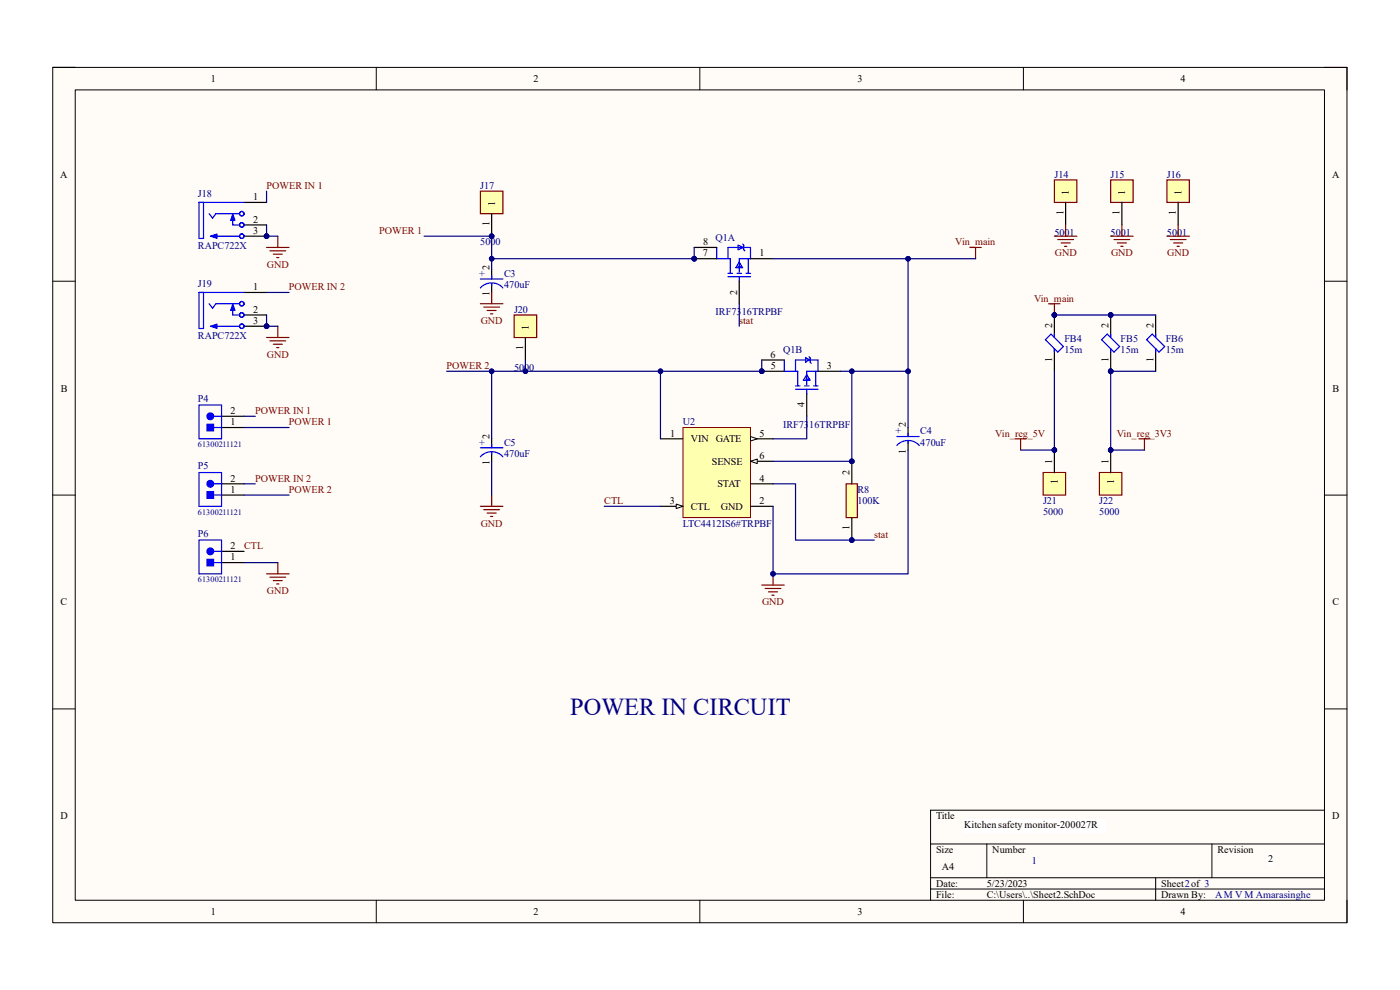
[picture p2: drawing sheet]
<svg xmlns="http://www.w3.org/2000/svg" width="297mm" height="210mm" viewBox="0 0 297 210" stroke-linecap="round" stroke-linejoin="round" font-family="sans-serif">
<path d="M11.2 14.3h274.6v181.4h-274.6z" fill-rule="evenodd" fill="#fffcf8"/>
<path d="M11.2 14.3h274.6v181.4h-274.6z" fill="none" stroke="#000" stroke-width=".21"/>
<path d="M16 19.1h265v171.9h-265z" fill-rule="evenodd" fill="#fffcf8"/>
<g fill="none" stroke="#000" stroke-width=".21">
<path d="M11.2 14.3h4.8M16 19.1h265v171.9h-265zM79.8 14.3v4.8M148.5 14.3v4.8M217.1 14.3v4.8M281 14.3h4.8v4.8M11.2 59.7h4.8M281 59.7h4.8M11.2 105h4.8M281 105h4.8M11.2 150.4h4.8M281 150.4h4.8"/>
<path d="M197.4 179h83.6M209.4 179v7.2M257.1 179v7.2M281 171.9h-83.6v19.1M79.8 191v4.7M148.5 191v4.7M197.4 186.2h83.6M197.4 188.6h83.6M217.1 191v4.7M245.2 186.2v4.8M285.8 191v4.7"/>
</g>
<path d="M144.9 90.7h14.3v19.1h-14.3z" fill-rule="evenodd" fill="#ffffb0"/>
<path d="M144.9 90.7h14.3v19.1h-14.3z" fill="none" stroke="#800000" stroke-width=".21"/>
<path d="M140.1 93.1h4.8M140.1 107.4h4.8M159.2 107.4h4.8" fill="none" stroke="#000" stroke-width=".25"/>
<path d="M143.5 106.9l1.4 .5-1.4 .5z" fill="#f8fcff"/>
<path d="M143.5 106.9l1.4 .5-1.4 .5z" fill="none" stroke="#000" stroke-width=".21"/>
<path d="M159.2 93.1h4.8M159.2 102.6h4.8" fill="none" stroke="#000" stroke-width=".25"/>
<path d="M159.2 92.6l1.4 .5-1.4 .5z" fill="#f8fcff"/>
<path d="M159.2 92.6l1.4 .5-1.4 .5z" fill="none" stroke="#000" stroke-width=".21"/>
<path d="M159.2 97.9h4.8" fill="none" stroke="#000" stroke-width=".25"/>
<path d="M159.2 97.9l1.4-.5v.9z" fill="#f8fcff"/>
<path d="M159.2 97.9l1.4-.5v.9z" fill="none" stroke="#000" stroke-width=".21"/>
<circle cx="147.3" cy="54.9" r=".48" fill="#000080"/>
<circle cx="147.3" cy="54.9" r=".48" fill="none" stroke="#000080" stroke-width=".21"/>
<g fill="none" stroke="#00f" stroke-width=".25">
<path d="M152.1 52.5v2.4h2.8v3.1M154.4 58.7h4.8M154.4 58h1M156.4 58h.9M156.6 56.6h.7M156.6 52.5h-2.2v2.4M156.6 52l1.2 .5-1.2 .5zM156.8 58.7v1M156.8 55.6l.7 1.2h-1.4zM156.8 52.5h.5M157.5 51.8l.3 .2v1l.2 .2M157.8 52.5h1.4v2.4h-2.4v2.8"/>
<path d="M158.3 58h.9M158.7 54.9v3.1"/>
</g>
<path d="M147.3 54.9h4.8M156.8 59.7v4.7M159.2 54.9h4.8" fill="none" stroke="#000" stroke-width=".25"/>
<circle cx="147.3" cy="54.9" r=".48" fill="#000080"/>
<circle cx="147.3" cy="54.9" r=".48" fill="none" stroke="#000080" stroke-width=".21"/>
<path d="M147.3 52.5h4.8" fill="none" stroke="#000" stroke-width=".25"/>
<circle cx="161.6" cy="78.8" r=".48" fill="#000080"/>
<circle cx="161.6" cy="78.8" r=".48" fill="none" stroke="#000080" stroke-width=".21"/>
<path d="M166.4 76.4v2.4h2.8v3.1M171.2 79.5l.7 1.2h-1.5zM171.6 76.4l-.7 .4v-.9l1 .5h-3.1v2.4M171.6 75.7l.3 .2v.9l.2 .3M172.1 76.4h1.4v2.4h-2.3v2.8M173.1 78.8v3.1M168.8 81.9h.9M168.8 82.6h4.7M170.7 81.9h.9M170.9 80.4h.7M171.2 82.6v.9M172.6 81.9h.9" fill="none" stroke="#00f" stroke-width=".25"/>
<path d="M161.6 78.8h4.8M173.5 78.8h4.8M171.2 83.5v4.8" fill="none" stroke="#000" stroke-width=".25"/>
<circle cx="161.6" cy="78.8" r=".48" fill="#000080"/>
<circle cx="161.6" cy="78.8" r=".48" fill="none" stroke="#000080" stroke-width=".21"/>
<path d="M161.6 76.4h4.8" fill="none" stroke="#000" stroke-width=".25"/>
<circle cx="180.7" cy="114.6" r=".48" fill="#000080"/>
<circle cx="180.7" cy="114.6" r=".48" fill="none" stroke="#000080" stroke-width=".21"/>
<circle cx="180.7" cy="97.9" r=".48" fill="#000080"/>
<circle cx="180.7" cy="97.9" r=".48" fill="none" stroke="#000080" stroke-width=".21"/>
<path d="M179.5 102.6h2.4v7.2h-2.4z" fill-rule="evenodd" fill="#ffffb0"/>
<path d="M179.5 102.6h2.4v7.2h-2.4z" fill="none" stroke="#800000" stroke-width=".25"/>
<path d="M180.7 109.8v4.8" fill="none" stroke="#000" stroke-width=".25"/>
<circle cx="180.7" cy="114.6" r=".48" fill="#000080"/>
<circle cx="180.7" cy="114.6" r=".48" fill="none" stroke="#000080" stroke-width=".21"/>
<path d="M180.7 97.9v4.7" fill="none" stroke="#000" stroke-width=".25"/>
<circle cx="180.7" cy="97.9" r=".48" fill="#000080"/>
<circle cx="180.7" cy="97.9" r=".48" fill="none" stroke="#000080" stroke-width=".21"/>
<circle cx="56.5" cy="50.1" r=".48" fill="#000080"/>
<circle cx="56.5" cy="50.1" r=".48" fill="none" stroke="#000080" stroke-width=".21"/>
<path d="M51.8 42.9h4.7M51.8 50.1h4.7" fill="none" stroke="#000" stroke-width=".25"/>
<circle cx="56.5" cy="50.1" r=".48" fill="#000080"/>
<circle cx="56.5" cy="50.1" r=".48" fill="none" stroke="#000080" stroke-width=".21"/>
<path d="M51.8 47.7h4.7" fill="none" stroke="#000" stroke-width=".25"/>
<g fill="none" stroke="#00f" stroke-width=".25">
<path d="M43.2 42.9v7.7h-1v-7.7h9.6M44.4 45.3l.7 1 .7-1h5M45.8 50.1h5"/>
<circle cx="51.3" cy="50.1" r=".48"/>
<circle cx="51.3" cy="45.3" r=".48"/>
<circle cx="51.3" cy="47.7" r=".48"/>
</g>
<path d="M49.4 45.3l.5 1.5h-1z" fill="#00f"/>
<path d="M49.4 45.3l.5 1.5h-1z" fill="none" stroke="#00f" stroke-width=".21"/>
<path d="M49.4 46v1.7h1.4" fill="none" stroke="#00f" stroke-width=".25"/>
<path d="M44.6 50.1l1.4-.5v1z" fill="#00f"/>
<path d="M44.6 50.1l1.4-.5v1z" fill="none" stroke="#00f" stroke-width=".21"/>
<circle cx="56.5" cy="69.2" r=".48" fill="#000080"/>
<circle cx="56.5" cy="69.2" r=".48" fill="none" stroke="#000080" stroke-width=".21"/>
<path d="M51.8 62h4.7M51.8 69.2h4.7" fill="none" stroke="#000" stroke-width=".25"/>
<circle cx="56.5" cy="69.2" r=".48" fill="#000080"/>
<circle cx="56.5" cy="69.2" r=".48" fill="none" stroke="#000080" stroke-width=".21"/>
<path d="M51.8 66.8h4.7" fill="none" stroke="#000" stroke-width=".25"/>
<g fill="none" stroke="#00f" stroke-width=".25">
<path d="M43.2 62v7.7h-1v-7.7h9.6M44.4 64.4l.7 1 .7-1h5M45.8 69.2h5"/>
<circle cx="51.3" cy="69.2" r=".48"/>
<circle cx="51.3" cy="64.4" r=".48"/>
<circle cx="51.3" cy="66.8" r=".48"/>
</g>
<path d="M49.4 64.4l.5 1.5h-1z" fill="#00f"/>
<path d="M49.4 64.4l.5 1.5h-1z" fill="none" stroke="#00f" stroke-width=".21"/>
<path d="M49.4 65.1v1.7h1.4" fill="none" stroke="#00f" stroke-width=".25"/>
<path d="M44.6 69.2l1.4-.5v1z" fill="#00f"/>
<path d="M44.6 69.2l1.4-.5v1z" fill="none" stroke="#00f" stroke-width=".21"/>
<path d="M101.9 107.4h4.8M102.6 108.1h3.4M103.3 108.8h2M104.1 109.6h.4M104.3 105v2.4M161.6 124.1h4.8M162.3 124.8h3.4M163 125.6h1.9M163.8 126.3h.4M164 121.7v2.4" fill="none" stroke="#800000" stroke-width=".25"/>
<circle cx="164" cy="121.7" r=".48" fill="#000080"/>
<circle cx="164" cy="121.7" r=".48" fill="none" stroke="#000080" stroke-width=".21"/>
<g fill="none" stroke="#800000" stroke-width=".25">
<path d="M56.5 52.5h4.8M57.3 53.2h3.3M58 53.9h1.9M58.7 54.6h.5M58.9 50.1v2.4M56.5 71.6h4.8M57.3 72.3h3.3M58 73h1.9M58.7 73.7h.5M58.9 69.2v2.4M222.5 64.4h2.4M223.7 64.4v2.4"/>
<path d="M58.9 119.3v2.4M56.6 121.7h4.7M57.3 122.4h3.3M58 123.2h1.9M58.7 123.9h.5"/>
</g>
<circle cx="223.7" cy="66.8" r=".48" fill="#000080"/>
<circle cx="223.7" cy="66.8" r=".48" fill="none" stroke="#000080" stroke-width=".21"/>
<circle cx="223.7" cy="66.8" r=".48" fill="#000080"/>
<circle cx="223.7" cy="66.8" r=".48" fill="none" stroke="#000080" stroke-width=".21"/>
<path d="M223.7 66.8v4.8M223.7 74v4.8" fill="none" stroke="#000" stroke-width=".25"/>
<circle cx="223.7" cy="66.8" r=".48" fill="#000080"/>
<circle cx="223.7" cy="66.8" r=".48" fill="none" stroke="#000080" stroke-width=".21"/>
<path d="M223 70.9l2.6 2.6-1.2 1.2-2.6-2.6zM223.7 70.9v.7M223.7 74v.7" fill="none" stroke="#00f" stroke-width=".25"/>
<path d="M215.3 93.1h2.4M216.5 93.1v2.4" fill="none" stroke="#800000" stroke-width=".25"/>
<circle cx="235.6" cy="78.8" r=".48" fill="#000080"/>
<circle cx="235.6" cy="78.8" r=".48" fill="none" stroke="#000080" stroke-width=".21"/>
<circle cx="235.6" cy="66.8" r=".48" fill="#000080"/>
<circle cx="235.6" cy="66.8" r=".48" fill="none" stroke="#000080" stroke-width=".21"/>
<path d="M235.6 74v4.8" fill="none" stroke="#000" stroke-width=".25"/>
<circle cx="235.6" cy="78.8" r=".48" fill="#000080"/>
<circle cx="235.6" cy="78.8" r=".48" fill="none" stroke="#000080" stroke-width=".21"/>
<path d="M235.6 66.8v4.8" fill="none" stroke="#000" stroke-width=".25"/>
<circle cx="235.6" cy="66.8" r=".48" fill="#000080"/>
<circle cx="235.6" cy="66.8" r=".48" fill="none" stroke="#000080" stroke-width=".21"/>
<g fill="none" stroke="#00f" stroke-width=".25">
<path d="M233.7 72.1l1.2-1.2 2.6 2.6-1.2 1.2zM235.6 70.9v.7M235.6 74v.7M244.5 70.9l2.6 2.6-1.2 1.2-2.6-2.6zM245.2 70.9v.7M245.2 74v.7M101.9 95h4.8M101.9 96.9a3.2 3.2 0 0 1 4.8 0M104.3 94.3v.7M104.3 95.9v.5M190.3 94.5a3.2 3.2 0 0 1 4.7 0M190.3 92.6h4.7"/>
<path d="M192.6 91.9v.7M192.6 93.6v.4"/>
</g>
<path d="M205.8 52.5h2.4M207 52.5v2.4M241.6 93.1h2.4M242.8 93.1v2.4" fill="none" stroke="#800000" stroke-width=".25"/>
<path d="M245.2 66.8v4.8M245.2 74v4.8M104.3 93.1v1.9M104.3 95.9v2M192.6 90.7v1.9M192.6 93.6v1.9" fill="none" stroke="#000" stroke-width=".25"/>
<circle cx="104.3" cy="50.1" r=".48" fill="#000080"/>
<circle cx="104.3" cy="50.1" r=".48" fill="none" stroke="#000080" stroke-width=".21"/>
<path d="M101.9 40.6h4.8v4.7h-4.8z" fill-rule="evenodd" fill="#ffffb0"/>
<path d="M101.9 40.6h4.8v4.7h-4.8z" fill="none" stroke="#800000" stroke-width=".25"/>
<path d="M104.3 45.3v4.8" fill="none" stroke="#000" stroke-width=".25"/>
<circle cx="104.3" cy="50.1" r=".48" fill="#000080"/>
<circle cx="104.3" cy="50.1" r=".48" fill="none" stroke="#000080" stroke-width=".21"/>
<path d="M109.1 66.8h4.8v4.8h-4.8z" fill-rule="evenodd" fill="#ffffb0"/>
<path d="M109.1 66.8h4.8v4.8h-4.8z" fill="none" stroke="#800000" stroke-width=".25"/>
<path d="M111.5 71.6v4.8" fill="none" stroke="#000" stroke-width=".25"/>
<circle cx="223.7" cy="95.5" r=".48" fill="#000080"/>
<circle cx="223.7" cy="95.5" r=".48" fill="none" stroke="#000080" stroke-width=".21"/>
<path d="M221.3 100.2h4.8v4.8h-4.8z" fill-rule="evenodd" fill="#ffffb0"/>
<path d="M221.3 100.2h4.8v4.8h-4.8z" fill="none" stroke="#800000" stroke-width=".25"/>
<path d="M223.7 95.5v4.7" fill="none" stroke="#000" stroke-width=".25"/>
<circle cx="223.7" cy="95.5" r=".48" fill="#000080"/>
<circle cx="223.7" cy="95.5" r=".48" fill="none" stroke="#000080" stroke-width=".21"/>
<circle cx="235.6" cy="95.5" r=".48" fill="#000080"/>
<circle cx="235.6" cy="95.5" r=".48" fill="none" stroke="#000080" stroke-width=".21"/>
<path d="M233.2 100.2h4.8v4.8h-4.8z" fill-rule="evenodd" fill="#ffffb0"/>
<path d="M233.2 100.2h4.8v4.8h-4.8z" fill="none" stroke="#800000" stroke-width=".25"/>
<path d="M235.6 95.5v4.7" fill="none" stroke="#000" stroke-width=".25"/>
<circle cx="235.6" cy="95.5" r=".48" fill="#000080"/>
<circle cx="235.6" cy="95.5" r=".48" fill="none" stroke="#000080" stroke-width=".21"/>
<path d="M223.7 38.2h4.8v4.7h-4.8z" fill-rule="evenodd" fill="#ffffb0"/>
<path d="M223.7 38.2h4.8v4.7h-4.8z" fill="none" stroke="#800000" stroke-width=".25"/>
<path d="M226.1 42.9v4.8" fill="none" stroke="#000" stroke-width=".25"/>
<path d="M235.6 38.2h4.8v4.7h-4.8z" fill-rule="evenodd" fill="#ffffb0"/>
<path d="M235.6 38.2h4.8v4.7h-4.8z" fill="none" stroke="#800000" stroke-width=".25"/>
<path d="M238 42.9v4.8" fill="none" stroke="#000" stroke-width=".25"/>
<path d="M247.6 38.2h4.7v4.7h-4.7z" fill-rule="evenodd" fill="#ffffb0"/>
<g fill="none" stroke="#800000" stroke-width=".25">
<path d="M247.6 38.2h4.7v4.7h-4.7zM223.7 50.1h4.8M224.4 50.8h3.3M225.1 51.5h1.9M225.8 52.3h.5M226.1 47.7v2.4M235.6 50.1h4.8M236.3 50.8h3.4M237.1 51.5h1.9M237.8 52.3h.5M238 47.7v2.4M247.6 50.1h4.7"/>
<path d="M248.3 50.8h3.3M249 51.5h1.9M249.7 52.3h.5M249.9 47.7v2.4"/>
</g>
<path d="M249.9 42.9v4.8" fill="none" stroke="#000" stroke-width=".25"/>
<circle cx="44.6" cy="88.3" r=".72" fill="#00f"/>
<g fill="none" stroke="#00f" stroke-width=".25">
<path d="M45.3 88.3h1.7M45.3 90.7h1.7"/>
<circle cx="44.6" cy="88.3" r=".72"/>
</g>
<path d="M47 88.3h4.8M47 90.7h4.8" fill="none" stroke="#000" stroke-width=".25"/>
<path d="M43.9 90h1.4v1.4h-1.4z" fill-rule="evenodd" fill="#00f"/>
<path d="M43.9 90h1.4v1.4h-1.4z" fill="none" stroke="#00f" stroke-width=".21"/>
<path d="M42.2 85.9h4.8v7.2h-4.8z" fill="none" stroke="#00f" stroke-width=".25"/>
<circle cx="44.6" cy="102.6" r=".72" fill="#00f"/>
<g fill="none" stroke="#00f" stroke-width=".25">
<path d="M45.3 102.6h1.7M45.3 105h1.7"/>
<circle cx="44.6" cy="102.6" r=".72"/>
</g>
<path d="M47 102.6h4.8M47 105h4.8" fill="none" stroke="#000" stroke-width=".25"/>
<path d="M43.9 104.3h1.4v1.4h-1.4z" fill-rule="evenodd" fill="#00f"/>
<path d="M43.9 104.3h1.4v1.4h-1.4z" fill="none" stroke="#00f" stroke-width=".21"/>
<path d="M42.2 100.2h4.8v7.2h-4.8z" fill="none" stroke="#00f" stroke-width=".25"/>
<circle cx="44.6" cy="117" r=".72" fill="#00f"/>
<g fill="none" stroke="#00f" stroke-width=".25">
<path d="M45.3 117h1.7M45.3 119.3h1.7"/>
<circle cx="44.6" cy="117" r=".72"/>
</g>
<path d="M47 117h4.8M47 119.3h4.8" fill="none" stroke="#000" stroke-width=".25"/>
<path d="M43.9 118.6h1.4v1.5h-1.4z" fill-rule="evenodd" fill="#00f"/>
<path d="M43.9 118.6h1.4v1.5h-1.4z" fill="none" stroke="#00f" stroke-width=".21"/>
<path d="M101.9 59.2h4.8M104.3 58.5v.7M101.9 61.1a3.2 3.2 0 0 1 4.8 0M104.3 60.1v.5M42.2 114.6h4.8v7.1h-4.8z" fill="none" stroke="#00f" stroke-width=".25"/>
<path d="M104.3 57.3v1.9M104.3 60.1v1.9" fill="none" stroke="#000" stroke-width=".25"/>
<path d="M101.9 64.4h4.8M102.6 65.2h3.4M103.3 65.9h2M104.1 66.6h.4M104.3 62v2.4" fill="none" stroke="#800000" stroke-width=".25"/>
<path d="M147.3 52.5v2.4" fill="none" stroke="#000080" stroke-width=".25"/>
<circle cx="147.3" cy="54.9" r=".48" fill="#000080"/>
<circle cx="147.3" cy="54.9" r=".48" fill="none" stroke="#000080" stroke-width=".21"/>
<path d="M161.6 78.8h-21.5v14.3M171.2 88.3v4.8h-7.2" fill="none" stroke="#000080" stroke-width=".25"/>
<circle cx="161.6" cy="78.8" r=".48" fill="#000080"/>
<circle cx="161.6" cy="78.8" r=".48" fill="none" stroke="#000080" stroke-width=".21"/>
<circle cx="140.1" cy="78.8" r=".48" fill="#000080"/>
<circle cx="140.1" cy="78.8" r=".48" fill="none" stroke="#000080" stroke-width=".21"/>
<path d="M178.3 78.8h14.3" fill="none" stroke="#000080" stroke-width=".25"/>
<circle cx="180.7" cy="78.8" r=".48" fill="#000080"/>
<circle cx="180.7" cy="78.8" r=".48" fill="none" stroke="#000080" stroke-width=".21"/>
<circle cx="192.6" cy="78.8" r=".48" fill="#000080"/>
<circle cx="192.6" cy="78.8" r=".48" fill="none" stroke="#000080" stroke-width=".21"/>
<path d="M180.7 78.8v19.1h-16.7" fill="none" stroke="#000080" stroke-width=".25"/>
<circle cx="180.7" cy="97.9" r=".48" fill="#000080"/>
<circle cx="180.7" cy="97.9" r=".48" fill="none" stroke="#000080" stroke-width=".21"/>
<circle cx="180.7" cy="78.8" r=".48" fill="#000080"/>
<circle cx="180.7" cy="78.8" r=".48" fill="none" stroke="#000080" stroke-width=".21"/>
<path d="M164 102.6h4.8v12h16.7" fill="none" stroke="#000080" stroke-width=".25"/>
<circle cx="180.7" cy="114.6" r=".48" fill="#000080"/>
<circle cx="180.7" cy="114.6" r=".48" fill="none" stroke="#000080" stroke-width=".21"/>
<path d="M56.5 47.7v2.4M156.8 64.4v4.8" fill="none" stroke="#000080" stroke-width=".25"/>
<circle cx="56.5" cy="50.1" r=".48" fill="#000080"/>
<circle cx="56.5" cy="50.1" r=".48" fill="none" stroke="#000080" stroke-width=".21"/>
<path d="M56.5 50.1h2.4" fill="none" stroke="#000080" stroke-width=".25"/>
<circle cx="56.5" cy="50.1" r=".48" fill="#000080"/>
<circle cx="56.5" cy="50.1" r=".48" fill="none" stroke="#000080" stroke-width=".21"/>
<path d="M56.5 66.8v2.4" fill="none" stroke="#000080" stroke-width=".25"/>
<circle cx="56.5" cy="69.2" r=".48" fill="#000080"/>
<circle cx="56.5" cy="69.2" r=".48" fill="none" stroke="#000080" stroke-width=".21"/>
<path d="M56.5 69.2h2.4" fill="none" stroke="#000080" stroke-width=".25"/>
<circle cx="56.5" cy="69.2" r=".48" fill="#000080"/>
<circle cx="56.5" cy="69.2" r=".48" fill="none" stroke="#000080" stroke-width=".21"/>
<path d="M223.7 78.8v16.7h-7.2M128.2 107.4h11.9" fill="none" stroke="#000080" stroke-width=".25"/>
<circle cx="223.7" cy="95.5" r=".48" fill="#000080"/>
<circle cx="223.7" cy="95.5" r=".48" fill="none" stroke="#000080" stroke-width=".21"/>
<path d="M223.7 66.8h11.9" fill="none" stroke="#000080" stroke-width=".25"/>
<circle cx="223.7" cy="66.8" r=".48" fill="#000080"/>
<circle cx="223.7" cy="66.8" r=".48" fill="none" stroke="#000080" stroke-width=".21"/>
<circle cx="235.6" cy="66.8" r=".48" fill="#000080"/>
<circle cx="235.6" cy="66.8" r=".48" fill="none" stroke="#000080" stroke-width=".21"/>
<path d="M235.6 78.8v16.7h7.2" fill="none" stroke="#000080" stroke-width=".25"/>
<circle cx="235.6" cy="78.8" r=".48" fill="#000080"/>
<circle cx="235.6" cy="78.8" r=".48" fill="none" stroke="#000080" stroke-width=".21"/>
<circle cx="235.6" cy="95.5" r=".48" fill="#000080"/>
<circle cx="235.6" cy="95.5" r=".48" fill="none" stroke="#000080" stroke-width=".21"/>
<path d="M235.6 66.8h9.6" fill="none" stroke="#000080" stroke-width=".25"/>
<circle cx="235.6" cy="66.8" r=".48" fill="#000080"/>
<circle cx="235.6" cy="66.8" r=".48" fill="none" stroke="#000080" stroke-width=".21"/>
<path d="M235.6 78.8h9.6" fill="none" stroke="#000080" stroke-width=".25"/>
<circle cx="235.6" cy="78.8" r=".48" fill="#000080"/>
<circle cx="235.6" cy="78.8" r=".48" fill="none" stroke="#000080" stroke-width=".21"/>
<path d="M192.6 54.9h14.4" fill="none" stroke="#000080" stroke-width=".25"/>
<circle cx="192.6" cy="54.9" r=".48" fill="#000080"/>
<circle cx="192.6" cy="54.9" r=".48" fill="none" stroke="#000080" stroke-width=".21"/>
<path d="M140.1 78.8h-35.8v14.3" fill="none" stroke="#000080" stroke-width=".25"/>
<circle cx="104.3" cy="78.8" r=".48" fill="#000080"/>
<circle cx="104.3" cy="78.8" r=".48" fill="none" stroke="#000080" stroke-width=".21"/>
<circle cx="111.5" cy="78.8" r=".48" fill="#000080"/>
<circle cx="111.5" cy="78.8" r=".48" fill="none" stroke="#000080" stroke-width=".21"/>
<circle cx="140.1" cy="78.8" r=".48" fill="#000080"/>
<circle cx="140.1" cy="78.8" r=".48" fill="none" stroke="#000080" stroke-width=".21"/>
<path d="M56.5 40.6v2.3M56.5 62h4.8M94.8 78.8h9.5M51.8 90.7h9.5" fill="none" stroke="#000080" stroke-width=".25"/>
<circle cx="104.3" cy="78.8" r=".48" fill="#000080"/>
<circle cx="104.3" cy="78.8" r=".48" fill="none" stroke="#000080" stroke-width=".21"/>
<path d="M51.8 88.3h2.4M192.6 95.5v26.2h-28.6v-14.3M51.8 102.6h2.4M51.8 105h9.5" fill="none" stroke="#000080" stroke-width=".25"/>
<circle cx="164" cy="121.7" r=".48" fill="#000080"/>
<circle cx="164" cy="121.7" r=".48" fill="none" stroke="#000080" stroke-width=".21"/>
<path d="M90 50.1h14.3v4.8h43M104.3 97.9v7.1M51.8 119.3h7.1" fill="none" stroke="#000080" stroke-width=".25"/>
<circle cx="104.3" cy="50.1" r=".48" fill="#000080"/>
<circle cx="104.3" cy="50.1" r=".48" fill="none" stroke="#000080" stroke-width=".21"/>
<circle cx="104.3" cy="54.9" r=".48" fill="#000080"/>
<circle cx="104.3" cy="54.9" r=".48" fill="none" stroke="#000080" stroke-width=".21"/>
<circle cx="147.3" cy="54.9" r=".48" fill="#000080"/>
<circle cx="147.3" cy="54.9" r=".48" fill="none" stroke="#000080" stroke-width=".21"/>
<path d="M164 54.9h28.6v35.8" fill="none" stroke="#000080" stroke-width=".25"/>
<circle cx="192.6" cy="54.9" r=".48" fill="#000080"/>
<circle cx="192.6" cy="54.9" r=".48" fill="none" stroke="#000080" stroke-width=".21"/>
<circle cx="192.6" cy="78.8" r=".48" fill="#000080"/>
<circle cx="192.6" cy="78.8" r=".48" fill="none" stroke="#000080" stroke-width=".21"/>
<path d="M104.3 54.9v2.4" fill="none" stroke="#000080" stroke-width=".25"/>
<circle cx="104.3" cy="54.9" r=".48" fill="#000080"/>
<circle cx="104.3" cy="54.9" r=".48" fill="none" stroke="#000080" stroke-width=".21"/>
<path d="M161.6 76.4v2.4" fill="none" stroke="#000080" stroke-width=".25"/>
<circle cx="161.6" cy="78.8" r=".48" fill="#000080"/>
<circle cx="161.6" cy="78.8" r=".48" fill="none" stroke="#000080" stroke-width=".21"/>
<path d="M111.5 76.4v2.4" fill="none" stroke="#000080" stroke-width=".25"/>
<circle cx="111.5" cy="78.8" r=".48" fill="#000080"/>
<circle cx="111.5" cy="78.8" r=".48" fill="none" stroke="#000080" stroke-width=".21"/>
<path d="M204.6 173.8h29.9v2.9h-29.9z" fill-rule="evenodd" fill="#fff"/>
<path d="M204.6 173.8h29.9v2.9h-29.9z" fill="none" stroke="#fff" stroke-width=".21"/>
<path d="M269 181h1.1v2.8h-1.1z" fill-rule="evenodd" fill="#fff"/>
<path d="M269 181h1.1v2.8h-1.1z" fill="none" stroke="#fff" stroke-width=".21"/>
<text font-size="5.2" fill="#000080" x="121" y="151.6">POWER IN CIRCUIT</text>
<g font-size="2.2">
<text x="44.7" y="17.4">1</text>
<text x="113.2" y="17.4">2</text>
<text x="181.9" y="17.4">3</text>
<text x="250.4" y="17.4">4</text>
<text x="12.8" y="37.7">A</text>
<text x="226.8" y="41.3" transform="rotate(-90 226.8 41.3)">1</text>
<text x="238.7" y="41.3" transform="rotate(-90 238.7 41.3)">1</text>
<text x="250.7" y="41.3" transform="rotate(-90 250.7 41.3)">1</text>
<text x="282.6" y="37.7">A</text>
<text x="53.7" y="42.5">1</text>
<text x="53.7" y="47.2">2</text>
<text x="105" y="43.6" transform="rotate(-90 105 43.6)">1</text>
<text x="225.6" y="45.7" transform="rotate(-90 225.6 45.7)">1</text>
<text x="237.5" y="45.7" transform="rotate(-90 237.5 45.7)">1</text>
<text x="249.5" y="45.7" transform="rotate(-90 249.5 45.7)">1</text>
<text x="53.7" y="49.7">3</text>
<text x="103.8" y="48" transform="rotate(-90 103.8 48)">1</text>
<text x="149.2" y="52">8</text>
<text x="103.8" y="57.3" transform="rotate(-90 103.8 57.3)">2</text>
<text x="149.1" y="54.4">7</text>
<text x="161.1" y="54.4">1</text>
<text x="53.7" y="61.6">1</text>
<text x="103.8" y="62.9" transform="rotate(-90 103.8 62.9)">1</text>
<text x="156.4" y="62.6" transform="rotate(-90 156.4 62.6)">2</text>
<text x="53.7" y="68.7">3</text>
<text x="53.7" y="66.3">2</text>
<text x="112.2" y="69.9" transform="rotate(-90 112.2 69.9)">1</text>
<text x="223.2" y="69.7" transform="rotate(-90 223.2 69.7)">2</text>
<text x="235.2" y="69.7" transform="rotate(-90 235.2 69.7)">2</text>
<text x="244.7" y="69.7" transform="rotate(-90 244.7 69.7)">2</text>
<text x="111" y="74.3" transform="rotate(-90 111 74.3)">1</text>
<text x="163.4" y="75.9">6</text>
<text x="223.2" y="76.7" transform="rotate(-90 223.2 76.7)">1</text>
<text x="235.2" y="76.7" transform="rotate(-90 235.2 76.7)">1</text>
<text x="244.7" y="76.7" transform="rotate(-90 244.7 76.7)">1</text>
<text x="12.9" y="83.1">B</text>
<text x="163.5" y="78.3">5</text>
<text x="175.4" y="78.3">3</text>
<text x="282.7" y="83.1">B</text>
<text x="48.9" y="87.8">2</text>
<text x="170.7" y="86.4" transform="rotate(-90 170.7 86.4)">4</text>
<text x="48.9" y="90.2">1</text>
<text x="103.8" y="93.1" transform="rotate(-90 103.8 93.1)">2</text>
<text x="142.2" y="92.6">1</text>
<text x="146.6" y="93.8">VIN GATE</text>
<text x="161.1" y="92.6">5</text>
<text x="192.2" y="90.7" transform="rotate(-90 192.2 90.7)">2</text>
<text x="103.8" y="98.7" transform="rotate(-90 103.8 98.7)">1</text>
<text x="151" y="98.6">SENSE</text>
<text x="161.1" y="97.4">6</text>
<text x="180.3" y="100.7" transform="rotate(-90 180.3 100.7)">2</text>
<text x="192.2" y="96.3" transform="rotate(-90 192.2 96.3)">1</text>
<text x="223.2" y="98.3" transform="rotate(-90 223.2 98.3)">1</text>
<text x="235.2" y="98.3" transform="rotate(-90 235.2 98.3)">1</text>
<text x="48.9" y="102.2">2</text>
<text x="48.9" y="104.6">1</text>
<text x="142.1" y="106.9">3</text>
<text x="152.2" y="103.4">STAT</text>
<text x="161.1" y="106.9">2</text>
<text x="161.1" y="102.2">4</text>
<text x="224.4" y="102.7" transform="rotate(-90 224.4 102.7)">1</text>
<text x="236.3" y="102.7" transform="rotate(-90 236.3 102.7)">1</text>
<text x="146.6" y="108.1">CTL</text>
<text x="153" y="108.1">GND</text>
<text x="180.3" y="112.5" transform="rotate(-90 180.3 112.5)">1</text>
<text x="48.9" y="116.5">2</text>
<text x="48.9" y="118.9">1</text>
<text x="12.9" y="128.4">C</text>
<text x="282.7" y="128.4">C</text>
<text x="12.8" y="173.8">D</text>
<text x="198.6" y="173.8">Title</text>
<text x="282.6" y="173.8">D</text>
<text x="204.6" y="175.7">Kitchen safety monitor-200027R</text>
<text x="198.6" y="181">Size</text>
<text x="199.8" y="184.5">A4</text>
<text x="210.5" y="181">Number</text>
<text x="258.3" y="181">Revision</text>
<text x="269" y="182.9">2</text>
<text x="198.6" y="188.1">Date:</text>
<text x="198.6" y="190.5">File:</text>
<text x="209.3" y="190.5">C:\Users\..\Sheet2.SchDoc</text>
<text x="209.3" y="188.1">5/23/2023</text>
<text x="246.3" y="190.5">Drawn By:</text>
<text x="246.3" y="188.1">Sheet2of 3</text>
<text x="44.7" y="194.1">1</text>
<text x="113.2" y="194.1">2</text>
<text x="181.9" y="194.1">3</text>
<text x="250.4" y="194.1">4</text>
</g>
<g font-size="2.2" fill="#000080">
<text x="42" y="41.7">J18</text>
<text x="101.9" y="40.1">J17</text>
<text x="223.7" y="37.7">J14</text>
<text x="235.6" y="37.7">J15</text>
<text x="247.6" y="37.7">J16</text>
<text x="42" y="52.7">RAPC722X</text>
<text x="101.9" y="52">5000</text>
<text x="151.8" y="51.1">Q1A</text>
<text x="223.7" y="50.1">5001</text>
<text x="235.6" y="50.1">5001</text>
<text x="247.6" y="50.1">5001</text>
<text x="101.7" y="58.7">+</text>
<text x="106.9" y="58.7">C3</text>
<text x="42" y="60.9">J19</text>
<text x="106.9" y="61.1">470uF</text>
<text x="42" y="71.8">RAPC722X</text>
<text x="109.1" y="66.3">J20</text>
<text x="151.8" y="66.8">IRF7316TRPBF</text>
<text x="166.1" y="74.9">Q1B</text>
<text x="225.8" y="72.6">FB4</text>
<text x="225.8" y="74.9">15m</text>
<text x="237.7" y="72.6">FB5</text>
<text x="237.7" y="74.9">15m</text>
<text x="247.3" y="72.6">FB6</text>
<text x="247.3" y="74.9">15m</text>
<text x="109.1" y="78.8">5000</text>
<text x="42" y="85.2">P4</text>
<text x="101.7" y="94.5">+</text>
<text x="106.9" y="94.5">C5</text>
<text x="144.9" y="90.2">U2</text>
<text x="166.1" y="90.7">IRF7316TRPBF</text>
<text x="190" y="92.2">+</text>
<text x="195.2" y="92.2">C4</text>
<text x="195.2" y="94.5">470uF</text>
<text x="42" y="99.5">P5</text>
<text x="106.9" y="96.9">470uF</text>
<text x="181.9" y="104.6">R8</text>
<text x="181.9" y="106.9">100K</text>
<text x="221.3" y="106.9">J21</text>
<text x="233.2" y="106.9">J22</text>
<text x="42" y="113.9">P6</text>
<text x="144.9" y="111.7">LTC4412IS6#TRPBF</text>
<text x="221.3" y="109.3">5000</text>
<text x="233.2" y="109.3">5000</text>
<text x="218.9" y="183.3">1</text>
<text x="257.8" y="190.6">A M V M Amarasinghe</text>
</g>
<g font-size="2.2" fill="#800000">
<text x="56.6" y="40.1">POWER IN 1</text>
<text x="80.4" y="49.7">POWER 1</text>
<text x="202.6" y="52">Vin_main</text>
<text x="56.6" y="56.8">GND</text>
<text x="223.8" y="54.4">GND</text>
<text x="235.7" y="54.4">GND</text>
<text x="247.6" y="54.4">GND</text>
<text x="61.3" y="61.6">POWER IN 2</text>
<text x="219.4" y="64">Vin_main</text>
<text x="102" y="68.7">GND</text>
<text x="156.8" y="68.7">stat</text>
<text x="56.6" y="75.9">GND</text>
<text x="94.7" y="78.3">POWER 2</text>
<text x="54.1" y="87.8">POWER IN 1</text>
<text x="61.3" y="90.2">POWER 1</text>
<text x="211.1" y="92.6">Vin_reg_5V</text>
<text x="236.9" y="92.6">Vin_reg_3V3</text>
<text x="54.1" y="102.2">POWER IN 2</text>
<text x="61.3" y="104.6">POWER 2</text>
<text x="128.2" y="106.9">CTL</text>
<text x="102" y="111.7">GND</text>
<text x="51.8" y="116.5">CTL</text>
<text x="185.5" y="114.1">stat</text>
<text x="56.6" y="126">GND</text>
<text x="161.7" y="128.4">GND</text>
</g>
<g font-size="1.7" fill="#000080">
<text x="42" y="94.9">61300211121</text>
<text x="42" y="109.2">61300211121</text>
<text x="42" y="123.5">61300211121</text>
</g>
</svg>
